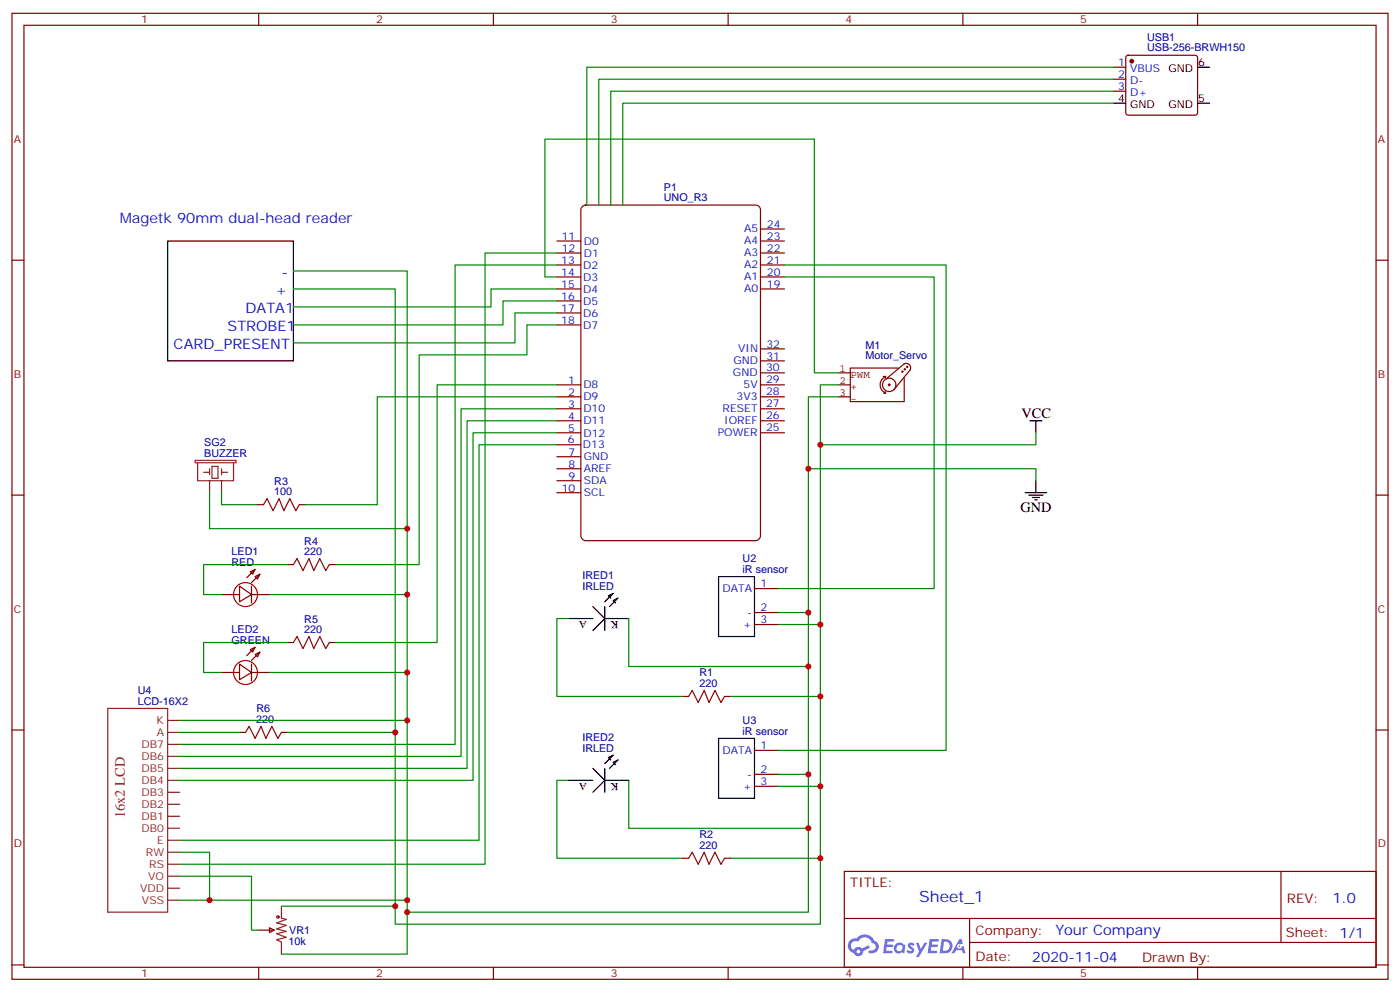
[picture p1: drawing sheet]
<svg xmlns="http://www.w3.org/2000/svg" width="412mm" height="292mm" viewBox="0 0 412 292" stroke-linecap="round" stroke-linejoin="round" font-family="sans-serif">
<g fill="none" stroke="#870000" stroke-width=".35">
<path d="M3.5 3.9h405.4v284.4h-405.4zM7.1 7.4h398.2v277.3h-398.2zM76.2 3.9v3.5M145.3 3.9v3.5M214.5 3.9v3.5M283.6 3.9v3.5M352.8 3.9v3.5M3.5 76.6h3.6M405.3 76.6h3.6M3.5 145.7h3.6M405.3 145.7h3.6M3.5 214.9h3.6"/>
<path d="M405.3 214.9h3.6M248.7 256.5h156.6v28.2h-156.6zM377.3 256.5v20.9M248.7 270.4h156.5M285.6 277.4h119.6M285.6 270.4v14.1M3.5 284h3.6M76.2 284.7v3.6M145.3 284.7v3.6M214.5 284.7v3.6M283.6 284.7v3.6M352.8 284.7v3.6"/>
<path d="M405.3 284h3.6"/>
</g>
<g fill="#5487ff">
<path d="M267.7 277.7a1.22 1.22 0 0 1 1.7 .2l-.4 .6a.47 .47 0 0 0-.3-.4 .47 .47 0 0 0-.5 .2l.1 .2a1.14 1.14 0 0 1 .8 1.8 1.14 1.14 0 0 1-1.9 0l-.2-.2 .5-.6 .7 .5a.29 .29 0 0 0 .3-.3 .29 .29 0 0 0-.2-.3 1.04 1.04 0 0 1-.6-1.7z"/>
<path d="M260.7 276.4h2.4l.3 .2-.2 .5-1.8 .1-.1 .8h1.5l.3 .4-.3 .4h-1.6l-.2 1.1h1.7l.2 .3-.2 .3-2.6 .1z"/>
<path d="M273.8 276.4h2.4l.3 .2-.1 .5-1.8 .1-.2 .8h1.6l.3 .4-.4 .4h-1.6l-.1 1.1h1.7l.2 .3-.2 .3-2.6 .1z"/>
<path d="M282.6 276.4h.7l.3 1.3-.6 .3a.69 .69 0 0 0-1 .3 .69 .69 0 0 0 .4 .9 .69 .69 0 0 0 .9-.6l.5-.2 .6 2.2h-.8l-.2-.9h-1.8l-.5 .9h-.8z"/>
<path d="M269.8 277.5h.8l.6 1.8 1.1-1.8h.9l-2.6 4.2h-.8l.9-1.5z"/>
<path d="M277.4 276.4l-.6 4.2h1.3a2.11 2.11 0 0 0 2.5-2.1 2.11 2.11 0 0 0-2.5-2.1zM278.1 277.2a1.39 1.39 0 0 1 1.7 1.4 1.39 1.39 0 0 1-1.8 1.3h-.3z"/>
<path d="M263.7 278.1a1.54 1.54 0 0 0-.1 2.1 1.54 1.54 0 0 0 2.2 .1l.6 .3 .3-2.3-.2-.3h-.4a1.49 1.49 0 0 0-2.4 .1zM264 279.1a.94 .94 0 0 1 1.8 0 .94 .94 0 0 1-1.8 0z"/>
<path d="M250.4 276.8a2.18 2.18 0 0 0 1.1 3.7 1.44 1.44 0 0 0 1.6 .9 1.44 1.44 0 0 0 1.2-1.4l2-1-.5-.8-1.9 1a1.47 1.47 0 0 0-2.4 .4 1.39 1.39 0 0 1-.7-1.9 1.39 1.39 0 0 1 2-.5 2.12 2.12 0 0 1 2.2-1.3 2.12 2.12 0 0 1 1.9 1.7 1.14 1.14 0 0 1 1.1 1.4 1.14 1.14 0 0 1-1.7 .7 .43 .43 0 0 0-.5 .4 .43 .43 0 0 0 .4 .5 1.98 1.98 0 0 0 2.5-1.2 1.98 1.98 0 0 0-1.2-2.6 3.1 3.1 0 0 0-5.3-.6l-.9 .1zM252.3 280.1a.55 .55 0 0 1 1.1 0 .55 .55 0 0 1-1.1 0z"/>
<circle cx="282.6" cy="278.5" r=".26"/>
</g>
<path d="M171.4 60.9l1.1-.5h50.1a1.41 1.41 0 0 1 1.4 1.4v95.9a1.51 1.51 0 0 1-1.4 1.4h-50.1a1.51 1.51 0 0 1-1.4-1.4v-95.9zM76.6 169l-2.5 2.5M76.6 191.9l-2.5 2.5" fill="none" stroke="#800000" stroke-width=".35"/>
<g fill="none" stroke="#870000" stroke-width=".35">
<path d="M328.1 19.8h3.5M331.8 16.5l.5-.2h19.8l.5 .2 .2 .5v16.2l-.3 .5-.4 .2h-19.8l-.5-.2-.2-.5v-16.2zM328.1 23.3h3.5M328.1 26.8h3.5M164 70.9h7.1M164 74.5h7.1M164 78h7.1M224 70.9h7.1M224 74.5h7.1M224 78h7.1M224 67.4h7.1M164 81.5h7.1"/>
<path d="M164 85.1h7.1M164 88.6h7.1M164 92.1h7.1M164 95.6h7.1M224 81.5h7.1M224 85.1h7.1M164 113.3h7.1M164 116.8h7.1M224 113.3h7.1M224 116.8h7.1M224 109.7h7.1M224 106.2h7.1"/>
<path d="M224 102.7h7.1M164 120.3h7.1M164 123.9h7.1M164 127.4h7.1M164 130.9h7.1M164 134.4h7.1M164 138h7.1M224 120.3h7.1M224 123.9h7.1M224 127.4h7.1M75.8 148.6h1.8M88.2 148.6h1.8"/>
<path d="M164 141.5h7.1M164 145h7.1M65.3 175h5.3M70.6 172.5l3.5 2.5-3.5 2.1zM73.7 168.3l1.4-.7-.7 1.4zM74.1 172.5v5M74.1 175h5.3M75.1 169.7l1.5-.7-.8 1.4zM75.1 167.6l-2.4 2.5M84.7 166.2h1.7M97 166.2h1.8M222.2 173.2h7.1"/>
<path d="M65.3 197.9h5.3M70.6 195.5l3.5 2.4-3.5 2.2zM73.7 191.2l1.4-.7-.7 1.4zM74.1 195.5v4.9M74.1 197.9h5.3M75.1 192.7l1.5-.8-.8 1.5zM75.1 190.5l-2.4 2.5M84.7 189.1h1.7M97 189.1h1.8M222.2 180.3h7.1M222.2 183.8h7.1M70.6 215.6h1.7"/>
<path d="M82.9 215.6h1.8M201.1 205h1.7M213.4 205h1.8M222.2 220.9h7.1M222.2 227.9h7.1M222.2 231.5h7.1M201.1 252.6h1.7M213.4 252.6h1.8M75.8 273.8h5M79.4 273.1l1.4 .7-1.4 .7z"/>
</g>
<g fill="none" stroke="#850000" stroke-width=".35">
<path d="M246.9 109.7h3.6M246.9 113.3h3.6M246.9 116.8h3.6M260.2 110.8h.7M260.3 115.7h.6M260.7 115.2l.2 .5M260.9 110.8l-.2 .5M260.9 110.8a2.68 2.68 0 0 0-1.6 2.5 2.68 2.68 0 0 0 1.6 2.4M261.1 111.5l5.2-4.4a1.31 1.31 0 0 1 1.6 .2 1.31 1.31 0 0 1 .2 1.6l-4.8 5.8M262.2 113.3l-.3-.3-.2 .3 .4 .1M263.9 113.3a1.98 1.98 0 0 0-2.9-1.7 1.98 1.98 0 0 0-.1 3.3 1.98 1.98 0 0 0 3-1.4M264.6 108.3h-14.1v9.9h15.8v-7"/>
<path d="M266 109.4l-.2-.2-.2 .2 .4 .1M266.7 108.7l-.2-.2-.2 .2 .4 .1M267.4 108l-.2-.2-.1 .2 .3 .1"/>
</g>
<g fill="none" stroke="#000" stroke-width=".35">
<path d="M352.8 19.8h3.5M328.1 30.4h3.5M352.8 30.4h3.5M49.4 70.9h37v35.3h-37zM303.4 123.9h3.5M305.2 123.9v3.5M302 145h6.3M303 145.7h4.3M304.1 146.4h2.1M304.8 147.1h.7M305.2 141.5v3.5M174.6 178.5l3.6 3.6-3.6 3.5"/>
<path d="M178.2 178.5v7.1M179.9 176.1l-.7-.7 1.4-.7-2.4 2.4M181.3 177.5l-.7-.7 1.4-.7-2.4 2.4M211.7 169.7h10.5v17.7h-10.5zM167.6 182.1h7M178.2 182.1h7M211.7 217.3h10.5v17.7h-10.5zM167.6 229.7h7M174.6 226.2l3.6 3.5-3.6 3.5M178.2 226.2v7M178.2 229.7h7M179.9 223.7l-.7-.7 1.4-.7-2.4 2.5"/>
<path d="M181.3 225.1l-.7-.7 1.4-.7-2.4 2.5"/>
</g>
<g fill="none" stroke="#008700" stroke-width=".35">
<path d="M328.1 19.8h-155.2v40.6M328.1 30.4h-144.7v30M328.1 26.8h-148.2v33.6M328.1 23.3h-151.7v37.1M86.4 79.8h33.5v188.7h118.2v-24.7M164 78h-29.9v141.1h-81.2M164 74.5h-21.1v179.9h-90M231.1 78h47.6v142.9h-49.4M86.4 85.1h30v186.9h125.3v-19.4M164 81.5h-3.5v-40.5h79.4v68.7h7M164 85.1h-19.4v5.2h-58.2M164 88.6h-15.8v7h-61.8"/>
<path d="M164 92.1h-12.3v8.8h-65.3M164 95.6h-8.8v8.9h-31.7v61.7h-24.7M231.1 81.5h44.1v91.7h-45.9M164 116.8h-52.9v31.8h-21.1M164 113.3h-35.2v75.8h-30M246.9 116.8h-8.8v63.5h-8.8M246.9 113.3h-5.2v70.5h-12.4M164 120.3h-28.2v102.3h-82.9M164 123.9h-26.4v102.3h-84.7M164 127.4h-24.7v102.3h-86.4M164 130.9h-22.9v116.4h-88.2M238.1 138h67.1v3.5"/>
<path d="M305.2 127.4v3.5h-63.5M61.7 145v10.6h58.2M65.3 145v3.6h10.5M79.4 175h40.5M84.7 166.2h-24.7v8.8h5.3M79.4 197.9h40.5M84.7 189.1h-24.7v8.8h5.3M167.6 182.1h-3.6v22.9h37.1M238.1 180.3v15.9h-52.9v-14.1M238.1 196.2v47.6h-52.9v-14.1M241.7 183.8v21.2h-26.5M52.9 215.6h17.7"/>
<path d="M52.9 212.1h67M84.7 215.6h31.7M241.7 205v47.6h-26.5M167.6 229.7h-3.6v22.9h37.1M229.3 227.9h8.8M229.3 231.5h12.4M52.9 250.9h8.8v14.1M52.9 257.9h21.2v15.9h1.7M52.9 265h67M82.9 266.7h33.5M119.9 268.5v12.3h-37"/>
</g>
<g fill="none" stroke="#a10000" stroke-width=".35">
<path d="M77.6 148.6l1.1-1.8 1.7 3.5 1.8-3.5 1.4 3.5 1.8-3.5 1.7 3.5 1.1-1.7M86.4 166.2l1.1-1.8 1.8 3.6 1.7-3.6 1.4 3.6 1.8-3.6 1.8 3.6 1-1.8M86.4 189.1l1.1-1.7 1.8 3.5 1.7-3.5 1.4 3.5 1.8-3.5 1.8 3.5 1-1.8M72.3 215.6l1.1-1.8 1.7 3.5 1.8-3.5 1.4 3.5 1.8-3.5 1.7 3.5 1.1-1.7M202.8 205l1.1-1.8 1.8 3.6 1.7-3.6 1.4 3.6 1.8-3.6 1.8 3.6 1-1.8M202.8 252.6l1.1-1.7 1.8 3.5 1.7-3.5 1.4 3.5 1.8-3.5 1.8 3.5 1-1.8"/>
<circle cx="81.8" cy="269.9" r=".35"/>
</g>
<circle cx="333.4" cy="18" r=".53" fill="#870000" stroke="#870000" stroke-width=".35"/>
<g fill="none" stroke="#8c2424" stroke-width=".35">
<path d="M57.5 135.5h12v.7h-12zM58.2 136.2v5.3h10.6v-5.3M60 139h1.7M61.7 138v1.7M62.4 137.3h1.8v3.5h-1.8zM65.3 139h1.7M65.3 138v1.7M61.7 141.5v3.5M65.3 141.5v3.5M31.7 208.5h17.7v60h-17.7zM49.4 215.6h3.5M49.4 219.1h3.5"/>
<path d="M49.4 212.1h3.5M49.4 236.7h3.5M49.4 233.2h3.5M49.4 229.7h3.5M49.4 226.2h3.5M49.4 222.6h3.5M49.4 243.8h3.5M49.4 240.3h3.5M49.4 247.3h3.5M49.4 250.9h3.5M49.4 254.4h3.5M49.4 257.9h3.5"/>
<path d="M49.4 261.4h3.5M49.4 265h3.5M82.9 266.7v3.6l1.4 .3-2.8 1.1 2.8 .7-2.8 1 2.8 .7-2.8 .7 2.8 1.1-2.8 .7 1.4 .7v3.5"/>
</g>
<g fill="none" stroke="#f00" stroke-width=".35">
<circle cx="72.3" cy="175" r="3.5"/>
<circle cx="72.3" cy="197.9" r="3.5"/>
</g>
<g fill="#c00">
<circle cx="241.7" cy="183.8" r=".88"/>
<circle cx="238.1" cy="180.3" r=".88"/>
<circle cx="241.7" cy="205" r=".88"/>
<circle cx="238.1" cy="196.2" r=".88"/>
<circle cx="238.1" cy="227.9" r=".88"/>
<circle cx="241.7" cy="231.5" r=".88"/>
<circle cx="238.1" cy="243.8" r=".88"/>
<circle cx="241.7" cy="252.6" r=".88"/>
<circle cx="119.9" cy="155.6" r=".88"/>
<circle cx="119.9" cy="175" r=".88"/>
<circle cx="119.9" cy="197.9" r=".88"/>
<circle cx="241.7" cy="130.9" r=".88"/>
<circle cx="238.1" cy="138" r=".88"/>
<circle cx="119.9" cy="212.1" r=".88"/>
<circle cx="116.4" cy="215.6" r=".88"/>
<circle cx="119.9" cy="265" r=".88"/>
<circle cx="61.7" cy="265" r=".88"/>
<circle cx="116.4" cy="266.7" r=".88"/>
<circle cx="119.9" cy="268.5" r=".88"/>
</g>
<text font-size="4.6" fill="#00f" x="270.8" y="265.5">Sheet_1</text>
<g font-size="4.2" fill="#00f">
<text x="35.3" y="65.7">Magetk 90mm dual-head reader</text>
<text x="82.9" y="81.5">-</text>
<text x="81.1" y="86.8">+</text>
<text x="72.3" y="92.1">DATA1</text>
<text x="67" y="97.4">STROBE1</text>
<text x="51.2" y="102.7">CARD_PRESENT</text>
<text x="392.5" y="265.8">1.0</text>
<text x="310.9" y="275.3">Your Company</text>
<text x="304" y="283.1">2020-11-04</text>
</g>
<g font-size="4.2">
<text x="300.9" y="123.2">VCC</text>
<text x="300.6" y="150.7">GND</text>
</g>
<text font-size="4.2" fill="#8d2323" x="36.8" y="240.8" transform="rotate(-90 36.8 240.8)">16x2 LCD</text>
<g font-size="3.9" fill="#800">
<text x="250.5" y="261.1">TITLE:</text>
<text x="379.1" y="265.8">REV:</text>
<text x="287.4" y="275.3">Company:</text>
<text x="378.7" y="275.9">Sheet: 1/1</text>
<text x="287.4" y="283">Date:</text>
<text x="336.4" y="283.1">Drawn By:</text>
</g>
<g font-size="3.2" fill="#800">
<text x="41.6" y="6.9">1</text>
<text x="110.8" y="6.9">2</text>
<text x="179.9" y="6.9">3</text>
<text x="249.1" y="6.9">4</text>
<text x="318.2" y="6.9">5</text>
<text x="4.1" y="42">A</text>
<text x="405.9" y="42">A</text>
<text x="4.1" y="111.2">B</text>
<text x="405.9" y="111.2">B</text>
<text x="4.1" y="180.3">C</text>
<text x="405.9" y="180.3">C</text>
<text x="4.1" y="249.4">D</text>
<text x="405.9" y="249.4">D</text>
<text x="41.6" y="287.7">1</text>
<text x="110.8" y="287.7">2</text>
<text x="179.9" y="287.7">3</text>
<text x="249.1" y="287.7">4</text>
<text x="318.2" y="287.7">5</text>
</g>
<g font-size="3.2" fill="#000080">
<text x="337.9" y="12">USB1</text>
<text x="337.9" y="15.1">USB-256-BRWH150</text>
<text x="195.5" y="59.3">UNO_R3</text>
<text x="195.5" y="56.1">P1</text>
<text x="255" y="105.7">Motor_Servo</text>
<text x="255" y="102.6">M1</text>
<text x="60.2" y="131.2">SG2</text>
<text x="60.2" y="134.4">BUZZER</text>
<text x="80.8" y="142.7">R3</text>
<text x="80.8" y="145.7">100</text>
<text x="89.6" y="160.3">R4</text>
<text x="68.2" y="166.5">RED</text>
<text x="68.2" y="163.4">LED1</text>
<text x="89.6" y="163.4">220</text>
<text x="218.7" y="165.5">U2</text>
<text x="171.5" y="173.6">IRLED</text>
<text x="171.5" y="170.5">IRED1</text>
<text x="218.7" y="168.6">iR sensor</text>
<text x="89.6" y="183.2">R5</text>
<text x="68.2" y="189.5">GREEN</text>
<text x="68.2" y="186.3">LED2</text>
<text x="89.6" y="186.3">220</text>
<text x="206" y="202.2">220</text>
<text x="206" y="199.1">R1</text>
<text x="40.6" y="207.5">LCD-16X2</text>
<text x="40.6" y="204.4">U4</text>
<text x="75.5" y="209.7">R6</text>
<text x="75.5" y="212.8">220</text>
<text x="218.7" y="213.2">U3</text>
<text x="171.5" y="221.2">IRLED</text>
<text x="171.5" y="218.2">IRED2</text>
<text x="218.7" y="216.2">iR sensor</text>
<text x="206" y="249.8">220</text>
<text x="206" y="246.7">R2</text>
<text x="85.2" y="275">VR1</text>
<text x="85" y="278.1">10k</text>
</g>
<g font-size="3.2" fill="#00f">
<text x="329.4" y="19.4">1</text>
<text x="329.4" y="23">2</text>
<text x="332.9" y="21.2">VBUS</text>
<text x="329.4" y="26.5">3</text>
<text x="332.9" y="24.7">D-</text>
<text x="332.9" y="28.3">D+</text>
<text x="165.5" y="70.6">11</text>
<text x="219.2" y="71.9">A4</text>
<text x="219.2" y="68.4">A5</text>
<text x="225.9" y="70.5">23</text>
<text x="225.9" y="67">24</text>
<text x="165.3" y="77.6">13</text>
<text x="165.5" y="74.1">12</text>
<text x="172" y="72">D0</text>
<text x="172" y="75.6">D1</text>
<text x="219.2" y="75.5">A3</text>
<text x="225.9" y="77.6">21</text>
<text x="225.9" y="74.1">22</text>
<text x="165.3" y="81.2">14</text>
<text x="171.8" y="79.1">D2</text>
<text x="171.8" y="82.6">D3</text>
<text x="219.2" y="82.5">A1</text>
<text x="219.2" y="79">A2</text>
<text x="225.9" y="81.1">20</text>
<text x="165.3" y="84.7">15</text>
<text x="165.3" y="88.2">16</text>
<text x="171.8" y="86.1">D4</text>
<text x="171.8" y="89.6">D5</text>
<text x="219.2" y="86">A0</text>
<text x="225.9" y="84.6">19</text>
<text x="165.3" y="91.8">17</text>
<text x="165.3" y="95.3">18</text>
<text x="171.8" y="93.2">D6</text>
<text x="171.8" y="96.7">D7</text>
<text x="216" y="107.3">GND</text>
<text x="217.4" y="103.8">VIN</text>
<text x="225.8" y="105.9">31</text>
<text x="225.8" y="102.3">32</text>
<text x="167.4" y="112.9">1</text>
<text x="215.9" y="110.8">GND</text>
<text x="225.7" y="112.9">29</text>
<text x="225.7" y="109.3">30</text>
<text x="167.4" y="116.5">2</text>
<text x="167.4" y="120">3</text>
<text x="171.8" y="114.3">D8</text>
<text x="171.8" y="117.9">D9</text>
<text x="217" y="117.8">3V3</text>
<text x="219" y="114.3">5V</text>
<text x="225.7" y="119.9">27</text>
<text x="225.7" y="116.4">28</text>
<text x="167.4" y="123.5">4</text>
<text x="171.8" y="121.4">D10</text>
<text x="171.8" y="124.9">D11</text>
<text x="212.9" y="121.3">RESET</text>
<text x="213.3" y="124.9">IOREF</text>
<text x="225.7" y="123.5">26</text>
<text x="167.2" y="130.5">6</text>
<text x="167.4" y="127.1">5</text>
<text x="171.7" y="131.9">D13</text>
<text x="171.8" y="128.5">D12</text>
<text x="211.4" y="128.4">POWER</text>
<text x="225.7" y="127">25</text>
<text x="167.5" y="134.1">7</text>
<text x="167.5" y="137.6">8</text>
<text x="172" y="135.5">GND</text>
<text x="167.5" y="141.2">9</text>
<text x="172" y="139.1">AREF</text>
<text x="172" y="142.6">SDA</text>
<text x="165.5" y="144.7">10</text>
<text x="172" y="146.1">SCL</text>
<text x="224" y="172.9">1</text>
<text x="212.8" y="174.3">DATA</text>
<text x="224" y="180">2</text>
<text x="218.9" y="184.9">+</text>
<text x="220.1" y="181.4">-</text>
<text x="224" y="183.5">3</text>
<text x="212.8" y="221.9">DATA</text>
<text x="224" y="220.5">1</text>
<text x="224" y="227.6">2</text>
<text x="218.9" y="232.5">+</text>
<text x="220.1" y="229">-</text>
<text x="224" y="231.1">3</text>
</g>
<g font-size="3.2">
<text x="344.2" y="21.2">GND</text>
<text x="353" y="19.4">6</text>
<text x="329.4" y="30">4</text>
<text x="332.9" y="31.8">GND</text>
<text x="344.2" y="31.8">GND</text>
<text x="353" y="30">5</text>
<text x="172.9" y="182.8" transform="rotate(-180 172.9 182.8)">A</text>
<text x="182.2" y="182.8" transform="rotate(-180 182.2 182.8)">K</text>
<text x="172.9" y="230.4" transform="rotate(-180 172.9 230.4)">A</text>
<text x="182.2" y="230.4" transform="rotate(-180 182.2 230.4)">K</text>
</g>
<g font-size="3.2" fill="#840000">
<text x="247.3" y="109.4">1</text>
<text x="247.3" y="112.9">2</text>
<text x="250.5" y="111.2">PWM</text>
<text x="247.3" y="116.5">3</text>
<text x="250.5" y="114.8">+</text>
<text x="250.5" y="118.3">-</text>
</g>
<g font-size="3.2" fill="#8d2323">
<text x="46.1" y="213.1">K</text>
<text x="41.7" y="220.2">DB7</text>
<text x="46.2" y="216.6">A</text>
<text x="41.7" y="227.2">DB5</text>
<text x="41.7" y="223.7">DB6</text>
<text x="41.7" y="230.8">DB4</text>
<text x="41.7" y="237.8">DB2</text>
<text x="41.7" y="234.3">DB3</text>
<text x="41.7" y="244.9">DB0</text>
<text x="41.7" y="241.3">DB1</text>
<text x="43" y="251.9">RW</text>
<text x="46.3" y="248.4">E</text>
<text x="44" y="255.4">RS</text>
<text x="41.3" y="262.5">VDD</text>
<text x="43.7" y="259">VO</text>
<text x="41.8" y="266">VSS</text>
</g>
</svg>
